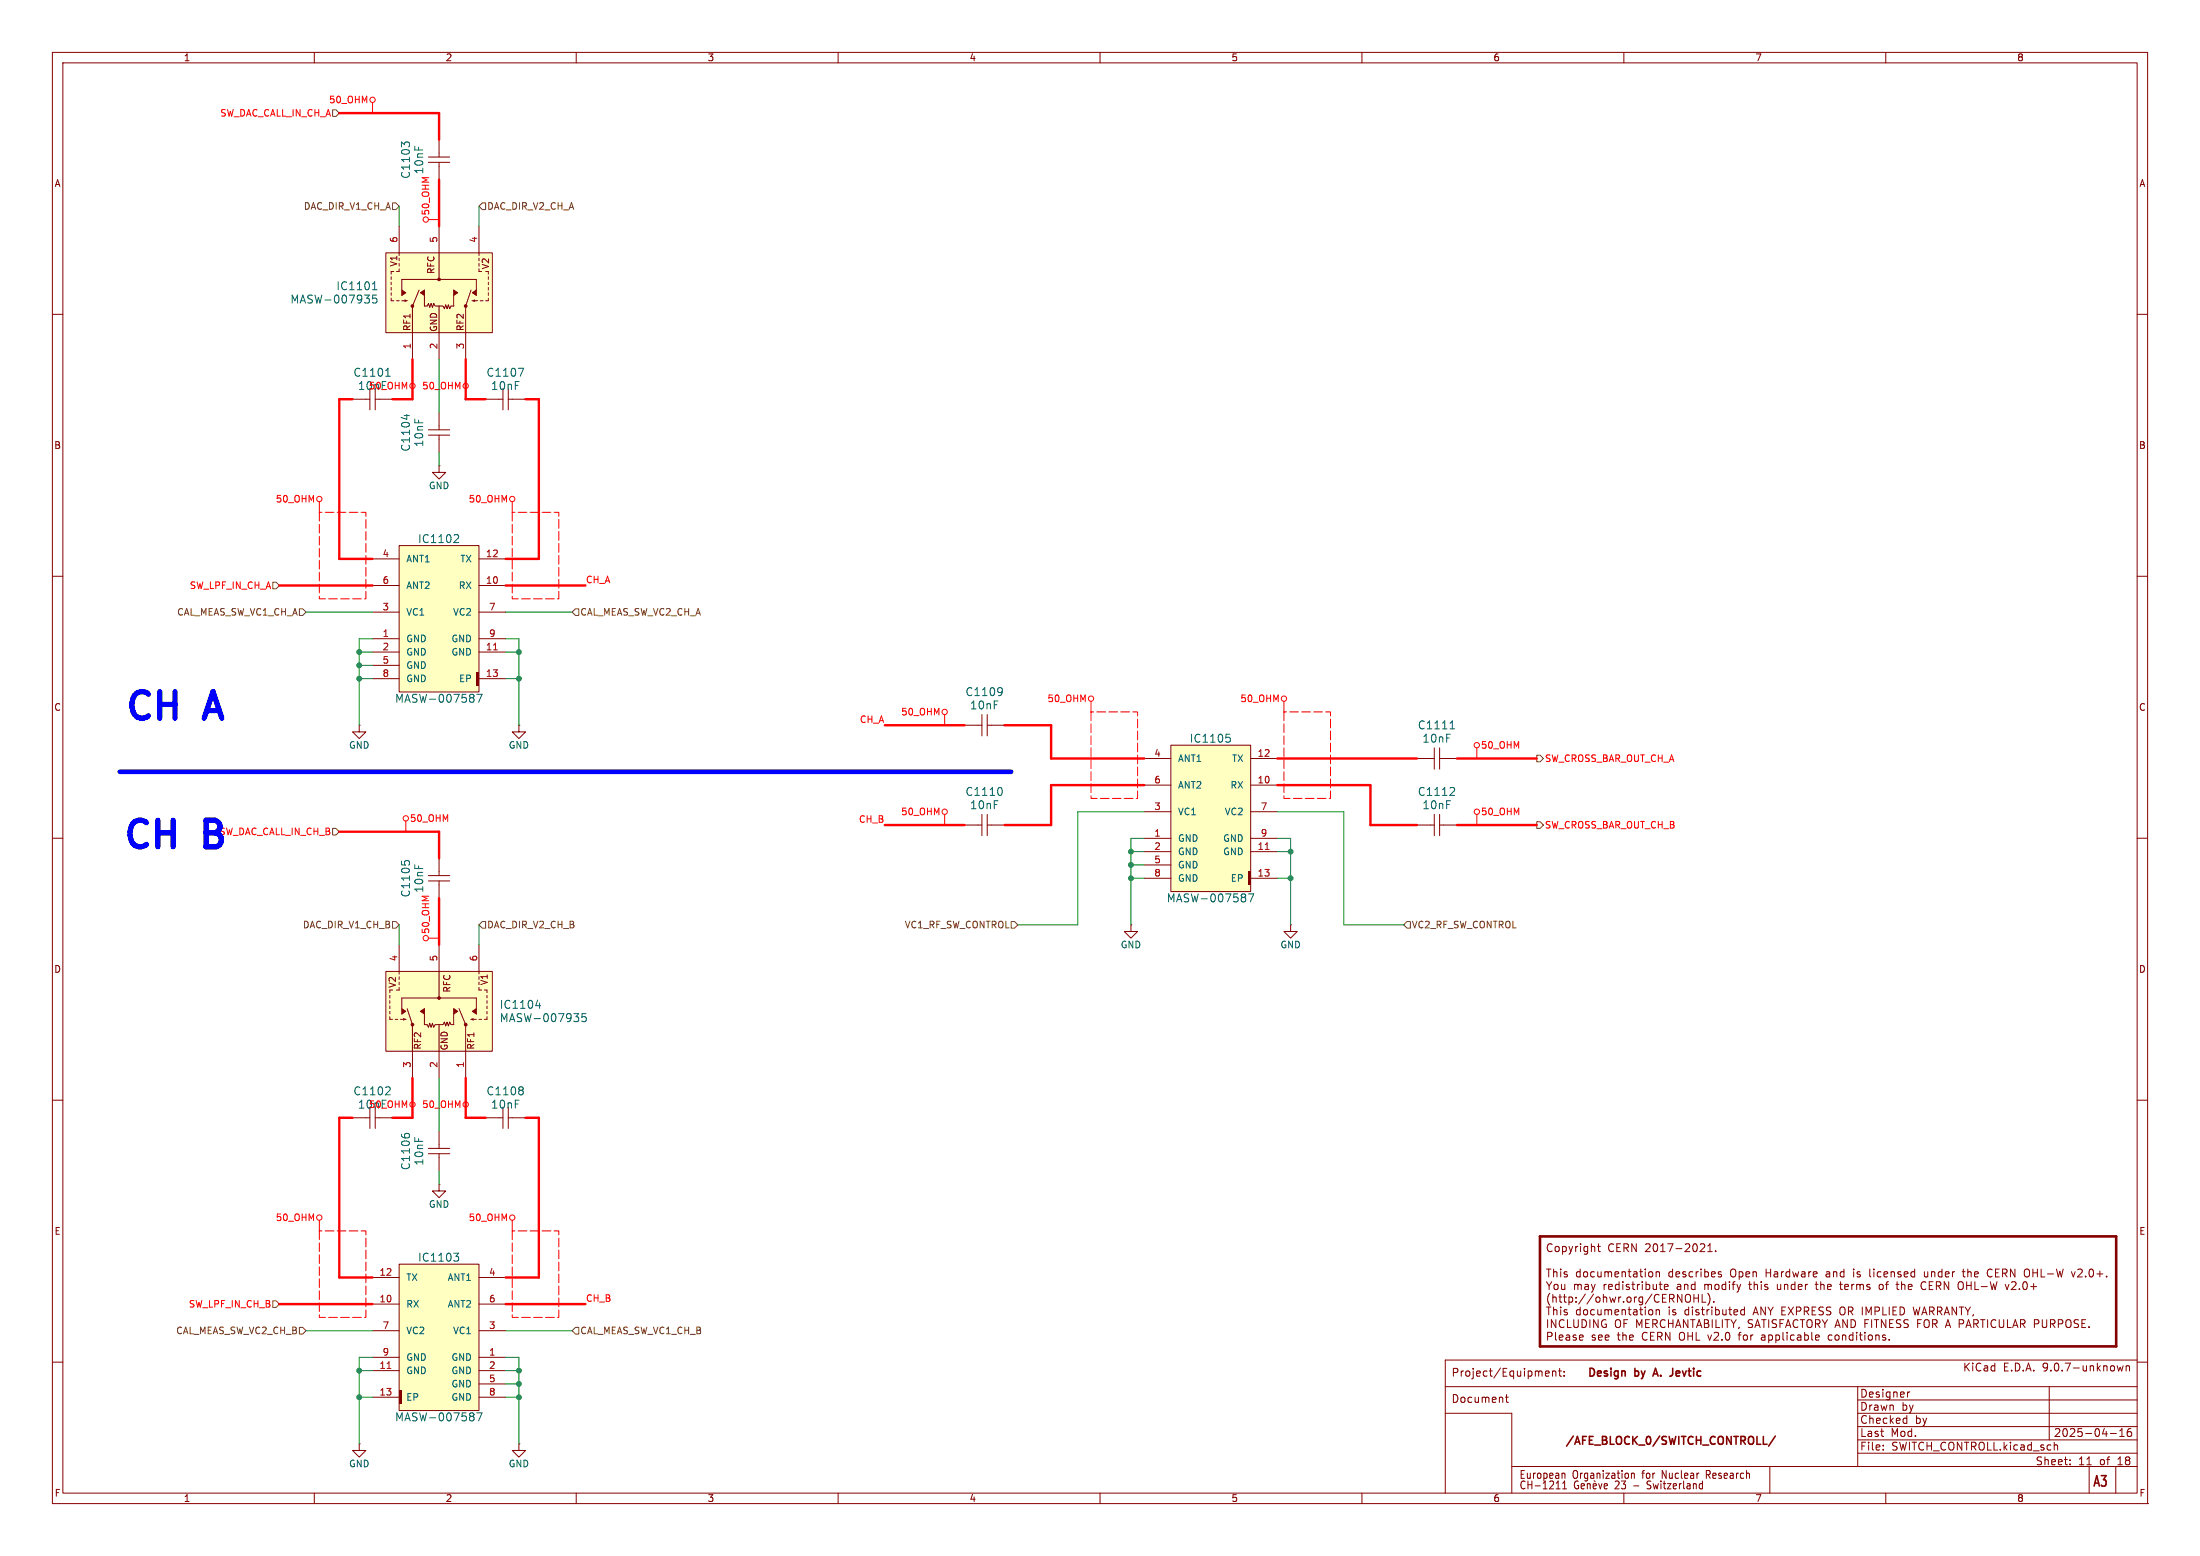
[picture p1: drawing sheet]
<svg xmlns="http://www.w3.org/2000/svg" width="420mm" height="297mm" viewBox="0 0 420 297" stroke-linecap="round" stroke-linejoin="round" font-family="sans-serif">
<g fill="none" stroke="#840000" stroke-width=".19">
<path d="M10 10h400v277h-400zM12 12h396v273h-396zM60 10v2M110 10v2M160 10v2M210 10v2M260 10v2M310 10v2M360 10v2M10 60h2M408 60h2M10 110h2"/>
<path d="M408 110h2M68.6 138.4v1.3h-1.3l1.3 1.3 1.2-1.3h-1.2M68.6 138.4h.1M10 160h2M408 160h2M10 210h2M67.3 213.4h3.3M70.6 211.3v4.1M71.6 213.4h3.3M71.6 211.3v4.1M81.8 219.2h4.1M83.8 215.9v3.3"/>
<path d="M408 210h2M81.8 220.2h4.1M83.8 226.1v1.2h-1.3l1.3 1.3 1.3-1.3h-1.3M83.8 226.1h.1M83.8 220.2v3.3M296.3 237.5a.6 .6 0 0 0-.7 0 .6 .6 0 0 0-.2 .8 .56 .56 0 0 0 .3 .5 .56 .56 0 0 0 .6 0M296.9 238l.3-.1 .4 .1 .1 .6-.2 .2-.3 .1-.3-.1zM298.3 238l.4-.1 .3 .3-.1 .6h-.6M298.3 237.9v1.5M299.5 237.9l.4 1M299.9 238.9l-.4 .5M300.2 237.9l-.3 1"/>
<path d="M300.8 237.9v1M301.2 237.9l-.3 .1-.1 .2M301.7 237.4v.1M301.7 237.9v1M303.1 238l-.4-.1-.3 .3 .1 .6h.6M303.1 237.9v1.2l-.3 .3-.4-.1M303.8 238l.2-.1 .4 .1v.9M303.8 237.4v1.5M304.9 237.9h.6M305.2 237.4v1.3l.3 .2M308 237.5a.6 .6 0 0 0-.7 0 .6 .6 0 0 0-.2 .8 .56 .56 0 0 0 .3 .5 .56 .56 0 0 0 .6 0M308.7 238.1h.5"/>
<path d="M309.4 237.4h-.7v1.5h.7M310 238.2l.7-.1 .2-.2-.1-.4-.2-.1h-.6v1.5M310.4 238.2l.5 .7M312.4 237.4v1.5l-.9-1.5v1.5M314.2 237.5l.5-.1 .2 .1 .1 .3-.9 1.1h.9M315.7 237.5l.2-.1a.8 .8 0 0 1 .6 .8 .8 .8 0 0 1-.6 .7l-.2-.1-.1-.5zM317 238.9h.9M317 237.8l.4-.4v1.5M318.4 237.4h1l-.7 1.5M319.9 238.3h1.2M321.7 237.5l.6-.1 .2 .1 .1 .3-.9 1.1h.9M323.3 237.5l.2-.1a.8 .8 0 0 1 .5 .8 .8 .8 0 0 1-.5 .7l-.2-.1-.1-.5z"/>
<path d="M324.6 237.5l.6-.1 .2 .1v.3l-.9 1.1h.9M326 238.9h.9M326 237.8l.4-.4v1.5M327.5 238.8v.1M295.2 242.2h.9M295.2 244.7l.5 .7M295.2 249.5h.9M295.4 251.9v1.5M295.7 242.2v1.5M295.7 249.5v1.5M295.7 245.4v.8M295.9 246.9a1.72 1.72 0 0 0 0 2.2"/>
<path d="M296.2 244.7l-.5 .7M296.4 247.1v1.5M296.4 247.7l.3-.1h.3l.1 1M296.6 242.2v1.5M296.6 249.5v1.5M296.6 242.9l.2-.2 .4 .1v.9M296.6 250.1l.2-.1 .4 .1v.9M296.7 245.3l.2-.1 .5 .1v.6l-.1 .2-.4 .1-.2-.2zM297 251.9v1.5l-.8-1.5v1.5M297.6 247.6h.6M297.8 247.1v1.3l.4 .2M297.9 242.2v.2"/>
<path d="M297.9 242.7v1M297.9 249.5v.1M297.9 250v1M298.1 245.2l.1 .9 .3 .1 .2-.2M298.4 247.6h.6M298.6 252a.6 .6 0 0 0-.8 0 .6 .6 0 0 0-.1 .8 .56 .56 0 0 0 .3 .5 .56 .56 0 0 0 .6 0M298.7 247.1v1.3l.3 .2M298.7 245.2v1M299.2 242.8l-.4-.1-.2 .3 .1 .2 .5 .1v.4h-.6M299.2 250.1l-.4-.1-.2 .2 .1 .2 .5 .2v.3h-.6M299.2 251.9v1.5h.7M299.5 247.6h.4l.3 .3-.1 .6h-.6"/>
<path d="M299.5 247.6v1.5M300.4 251.9v1.2l.3 .3 .5-.1 .1-.2v-1.2M300.6 245.3l.4-.1 .2 .2M300.6 245.2v1M300.9 248.4v.2M300.9 247.6v.2M301.2 245.4l.2-.2h.4l.1 1M301.2 245.4v.8M301.7 242.8l-.5-.1-.3 .3 .2 .7h.6M301.7 242.2v1.5M301.7 249.5v1.5M301.7 250.1l-.5-.1-.3 .3 .2 .6h.6"/>
<path d="M302 251.9a.76 .76 0 0 1 .9 .7 .76 .76 0 0 1-.9 .8zM302.4 242.9l.2-.2 .4 .2 .1 .6-.2 .2h-.3l-.2-.1zM302.4 250.1l.2-.1 .4 .1 .1 .6-.2 .2-.3 .1-.2-.2zM302.6 245.2h.6v1M302.7 247l-1.3 1.9M303.2 245.5l-.5 .1a.29 .29 0 0 0-.2 .3 .29 .29 0 0 0 .2 .3l.5-.1M303.5 251.9v1.5M303.8 245.2l.4 1M304.2 246.2l-.4 .5M304.2 247l-1.3 1.9M304.4 242.8l-.5-.1-.2 .3 .1 .7h.6M304.4 250.1l-.5-.1-.2 .3 .1 .6h.6"/>
<path d="M304.5 245.2l-.3 1M304.7 247.7l.2-.1 .5 .1v.6l-.1 .2-.4 .1-.2-.2zM305 242.7l.1 1h.3l.3-.1M305 250l.1 .9 .3 .1 .3-.2M305.1 251.9v1.5l-.9-1.5v1.5M305.2 255.3l.7-.1-.1-.3-.4-.1-.2 .2v.7h.6M305.7 242.7v1M305.7 250v1M306.1 247.7l.2-.1h.4v1M306.1 247.1v1.5M306.2 245.2v1M306.4 242.9l.4-.2 .2 .3"/>
<path d="M306.4 250.1l.4-.1 .2 .2M306.4 242.7v1M306.4 250v1M306.4 255.3l.8-.1-.1-.3-.4-.1-.3 .2 .1 .7h.6M306.6 252a.7 .7 0 0 0-.9 .6 .7 .7 0 0 0 .9 .7l.1-.5h-.3M306.7 245.2h-.3l-.2 .2M307 243l.2-.3 .4 .1 .1 .9M307 243v.7M307 250.2v.8M307 250.2l.2-.2 .4 .1 .1 .9M307.1 245.7l.7-.2-.1-.3h-.4l-.2 .2 .1 .7h.5M307.3 247.6l.3 1 .3-.7 .3 .7 .2-1"/>
<path d="M308.3 243.2l.7-.1-.1-.3-.4-.1-.2 .3 .1 .7h.5M308.3 250.5l.7-.2-.1-.2-.4-.1-.2 .2 .1 .7h.5M308.4 252.1a.5 .5 0 0 1 .6-.2 .5 .5 0 0 1 .4 .5v.5a.5 .5 0 0 1-.5 .5 .5 .5 0 0 1-.5-.5zM308.7 254.8h.6M308.9 254.3v1.3l.4 .2M309 247.6v1M309.1 245.2h-.4l-.3 .2 .1 .7h.6M309.1 244.7v1.5M309.4 247.6h-.2l-.2 .3M309.7 242.9l.2-.2 .3 .1 .1 .9M309.7 242.7v1M309.7 250v1"/>
<path d="M309.7 250.1l.2-.1 .3 .1 .1 .9M309.8 244.7v.1M309.8 245.2v1M309.8 254.3v1.5M309.8 255l.2-.2 .4 .1v.9M309.9 248.4v.2M310 252.6h.5M310.7 247.7l.2-.1 .4 .1 .1 .6-.2 .2-.3 .1-.2-.2zM310.7 251.9h-.7v1.5M310.8 242.7h.6M310.8 250h.6M311 242.2v1.3l.4 .2"/>
<path d="M311 249.5v1.3l.4 .2M311 245.2h-.3l-.3 .2 .1 .2 .5 .1v.4h-.6M311.1 255.3l.7-.1-.1-.3-.4-.1-.2 .2 .1 .7h.5M311.5 245.2h.6M311.7 244.7v1.2l.4 .3M311.9 242.8h.5l.1 .9M311.9 250.1h.5l.1 .9M312 247.6v1M312.4 247.6h-.2l-.2 .3M312.4 253.4v-1.5l.5 1.1 .5-1.1v1.5M312.5 243.1l-.5 .1a.29 .29 0 0 0-.2 .3 .29 .29 0 0 0 .2 .2h.5M312.5 250.3l-.5 .1a.29 .29 0 0 0-.2 .3 .29 .29 0 0 0 .2 .3l.5-.1"/>
<path d="M312.6 245.2v1M313 242.7h.6M313 250h.6M313 245.2h-.3l-.1 .2M313.2 249.5v1.3l.4 .2M313.2 242.2v1.3l.4 .2M313.5 244.7v.1M313.5 245.2v1M313.6 247.6h-.4l-.3 .3 .1 .6h.6M313.6 247.6v1.2l-.3 .3-.4-.1M314.1 242.2v.2M314.1 242.7v1"/>
<path d="M314.1 249.5v.1M314.1 250v1M314.2 252.6h.5M314.2 245.2h.5l.2 .2-.1 .7h-.6M314.2 244.7v1.5M314.4 254.5a.6 .6 0 0 0-.7-.1 .6 .6 0 0 0-.2 .8 .56 .56 0 0 0 .3 .5 .56 .56 0 0 0 .6 0M314.8 242.9l.2-.2 .4 .2 .1 .6-.1 .2h-.4l-.2-.1zM314.8 250.1l.2-.1 .4 .1 .1 .6-.1 .2-.4 .1-.2-.2zM314.9 251.9h-.7v1.5h.7M315.1 255h.5M315.4 247l-1.3 1.9M315.5 252.7l.7-.1 .2-.2-.1-.4-.2-.1h-.6v1.5"/>
<path d="M315.6 245.2l.1 .9 .3 .1 .2-.2M315.8 254.3h-.7v1.5h.7M315.9 252.7l.5 .7M316.2 250.1l.2-.1 .3 .1 .1 .9M316.2 242.9l.2-.2 .3 .1 .1 .9M316.2 242.7v1M316.2 250v1M316.2 245.2v1M316.4 255.1l.8-.1 .1-.2-.1-.3-.2-.2h-.6v1.5M316.7 247.2a.6 .6 0 0 0-.7 0 .6 .6 0 0 0-.2 .7 .56 .56 0 0 0 .3 .6 .56 .56 0 0 0 .6-.1M316.7 245.2h.6M316.8 255.1l.5 .7"/>
<path d="M316.9 244.7v1.2l.4 .3M317.4 247.8h.5M317.7 245.7l.7-.2v-.3h-.5l-.2 .2 .1 .7h.6M317.9 252a.6 .6 0 0 0-.8 0 .6 .6 0 0 0-.2 .8 .56 .56 0 0 0 .3 .5 .56 .56 0 0 0 .7 0M318.1 247.1h-.7v1.5h.7M318.5 252.6h.9M318.5 251.9v1.5M318.7 249.5v.1M318.7 250v1M318.7 247.9l.7-.1 .2-.2-.1-.4-.2-.1h-.6v1.5M318.8 254.3v1.5l-.9-1.5v1.5M319.1 247.9l.5 .7"/>
<path d="M319.3 242.8l-.4-.1-.3 .3 .1 .7h.6M319.3 242.2v1.5M319.4 251.9v1.5M319.9 250.1l-.4-.1-.2 .2 .1 .2 .5 .2v.3h-.6M319.9 253.4l.5-1.5 .5 1.5M319.9 243.2l.8-.1-.1-.3-.4-.1-.3 .3 .1 .7h.6M320 253h.7M320.2 245.2h.6l.1 1M320.8 254.4a.5 .5 0 0 1 .5 0 .5 .5 0 0 1 .3 .4v.5a.5 .5 0 0 1-.5 .5 .5 .5 0 0 1-.5-.5v-.5zM320.9 245.5l-.5 .1a.29 .29 0 0 0-.2 .3 .29 .29 0 0 0 .2 .3l.5-.1M321.1 247.1v1.5l-.9-1.5v1.5M321.6 245.3l.2-.1h.4v1"/>
<path d="M321.6 245.2v1M321.8 242.8l-.4-.1-.2 .3 .1 .2 .5 .1v.4h-.6M321.9 247.1a.5 .5 0 0 1 .6 0 .5 .5 0 0 1 .2 .5v.5a.5 .5 0 0 1-.5 .5 .5 .5 0 0 1-.5-.5v-.5zM322.2 251.9v1.5l-.8-1.5v1.5M322.2 254.3v1.5M322.2 255h.9M322.4 250.1l-.5-.1-.2 .3 .1 .6h.6M322.4 249.5v1.5M322.7 251.9h.9M323.1 249.5v.1M323.1 250v1M323.1 254.3v1.5"/>
<path d="M323.2 242.8l-.5-.1-.3 .3 .2 .7h.6M323.2 251.9v1.5M323.4 247.8h.8M323.4 247.1v1.5M323.6 245.2h-.4l-.3 .2 .1 .7h.6M323.6 244.7v1.5M323.8 242.7v1M323.8 254.3v1.5h.7M323.9 253.4l.5-1.5 .5 1.5M324 253h.7M324.2 247.1v1.5M324.2 242.7l-.3 .1-.1 .2"/>
<path d="M324.3 250.1l-.4-.1-.2 .2 .1 .2 .5 .2v.3h-.6M324.7 242.2v.2M324.7 242.7v1M324.8 250h.6M324.9 247.1v1.5h.8M325 249.5v1.3l.4 .2M325.4 251.9h.5l.2 .1 .1 .3-.3 .3a.4 .4 0 0 1 .3 .4 .4 .4 0 0 1-.3 .4h-.5zM325.4 252.6h.5M325.4 242.8l.5-.1 .3 .3-.2 .7h-.6M325.4 242.2v1.5M325.4 245.2v1M325.4 245.3l.5-.1 .2 .2"/>
<path d="M325.9 250v1M326 246.9a1.72 1.72 0 0 1 0 2.2M326 254.8l.4 1 .3-1M326.1 245.4l.2-.2h.4v1M326.1 245.4v.8M326.3 250l-.3 .1-.1 .2M326.7 243.2l.7-.1v-.3l-.5-.1-.2 .3 .1 .7h.6M326.8 249.5v.1M326.8 250v1M326.9 251.9v1.5M327.2 248.4v.2M327.2 254.5l.6-.2 .2 .2 .1 .2-.9 1.1h.9"/>
<path d="M327.4 245.3l.3-.1 .4 .1 .1 .6-.2 .2-.3 .1-.3-.2zM327.5 249.5v1.5M327.5 250.1l.4-.1 .3 .3-.1 .6h-.6M327.6 251.9v1.5h.7M328.6 242.8l-.4-.1-.2 .3 .1 .2 .5 .1v.4h-.6M328.7 255.7v.1M328.8 251.9v1.5M328.9 250v.9l.4 .1 .2-.2M329.3 251.9h.9M329.4 245.2h-.4l-.3 .2 .2 .7h.5M329.4 244.7v1.5M329.5 250v1"/>
<path d="M329.5 254.5l.2-.2a.8 .8 0 0 1 .6 .8 .8 .8 0 0 1-.6 .7l-.2-.1-.1-.5zM329.7 251.9v1.5M330 250h.6M330.2 244.7v.1M330.2 245.2v1M330.2 249.5v1.3l.4 .2M330.4 251.9l.5 .8M330.6 242.3a.5 .5 0 0 1 .5 0 .5 .5 0 0 1 .3 .4v.5a.5 .5 0 0 1-.5 .6 .5 .5 0 0 1-.5-.6v-.5zM330.7 245.2h.5M330.9 252.7v.7M331 250.5l.7-.2v-.2l-.5-.1-.2 .2 .1 .7h.6M331.2 244.7l-.3 .2v1.3"/>
<path d="M331.4 251.9l-.5 .8M331.6 245.2l.3 1M331.8 254.8h.6M331.9 246.2l-.3 .5M332 242.8l.4-.1 .3 .3-.1 .7h-.6M332 242.7v1.5M332 253.3l-.1 .3M332.3 245.2l-.4 1M332.4 254.3l-.4 .2v1.3M332.9 255l.2-.2 .4 .2 .1 .5-.2 .2-.3 .1-.2-.1zM333 250.1l-.4-.1-.3 .3 .1 .6h.6M333 249.5v1.5"/>
<path d="M333.3 243.2l.7-.1-.1-.3-.4-.1-.2 .3 .1 .7h.5M333.8 245.2h.6M334 244.7v1.2l.4 .3M334.2 254.8v1M334.6 252l-.6-.1-.2 .1v.5l.6 .3 .2 .3-.3 .3-.6-.1M334.7 242.9l.2-.2 .3 .1 .1 .9M334.7 242.7v1M334.7 251l.5-1.5 .5 1.5M334.7 254.8l-.3 .1-.2 .2M334.8 250.6h.7M334.9 245.3l.2-.1h.3l.1 1M334.9 244.7v1.5"/>
<path d="M335 253.4l.5-1.5 .5 1.5M335.2 253h.7M336.2 244.7v.1M336.2 245.2v1M336.3 251.9h.9M336.7 251.9v1.5M337 249.5v1.5l-.8-1.5v1.5M337.2 242.2v1.5M337.2 243h.8M337.4 245.2h-.3l-.2 .2v.2l.5 .1v.4h-.5M337.5 249.5l.5 .8M337.7 251.9v1.5"/>
<path d="M338 242.2v1.5M338 250.3v.7M338.5 249.5l-.5 .8M338.7 242.8h.6l.1 .9M339.2 252l-.6-.1-.2 .1v.5l.6 .3 .2 .3-.3 .3-.6-.1M339.3 245.2l.1 .9 .3 .1 .2-.2M339.4 243.1l-.5 .1a.29 .29 0 0 0-.2 .3 .29 .29 0 0 0 .2 .2h.5M339.8 252.6h.5M339.9 245.2v1M340.1 242.7v1M340.2 250.2h.5M340.5 242.7l-.3 .1-.1 .2"/>
<path d="M340.5 251.9h-.7v1.5M340.7 245.3l.2-.1h.3l.1 1M340.7 245.2v1M340.9 249.5h-.7v1.5h.7M340.9 253.4l.5-1.5 .5 1.5M341 253h.7M341.4 249.5l1 1.5M341.7 242.8l-.5-.1-.3 .3 .2 .7h.6M341.7 242.2v1.5M342.2 242.7l.3 1 .3-.7 .3 .7 .3-1M342.4 249.5l-1 1.5M342.7 245.2h-.5l-.3 .2 .2 .7h.6"/>
<path d="M342.7 244.7v1.5M342.9 250.3l.8-.1 .1-.2-.1-.4-.2-.1h-.6v1.5M343.2 252a.6 .6 0 0 0-.7 0 .6 .6 0 0 0-.2 .8 .56 .56 0 0 0 .3 .5 .56 .56 0 0 0 .6 0M343.3 245.7l.7-.2-.1-.3h-.4l-.2 .2 .1 .7h.5M343.7 251.9h.8M343.9 242.8h.6l.1 .9M344.1 251.9v1.5M344.4 250.3l.8-.1 .1-.2-.1-.4-.2-.1h-.6v1.5M344.6 243.1l-.5 .1a.29 .29 0 0 0-.2 .3 .29 .29 0 0 0 .2 .2h.5M344.7 245.2v1M344.8 250.3l.5 .7M345 252.1a.5 .5 0 0 1 .6-.2 .5 .5 0 0 1 .3 .5v.5a.5 .5 0 0 1-.5 .5 .5 .5 0 0 1-.5-.5z"/>
<path d="M345.1 245.2h-.3l-.1 .2M345.3 242.7v1M345.7 242.7l-.3 .1-.1 .2M345.9 250.2h.5M346.2 243.2l.7-.1-.1-.3-.4-.1-.2 .3v.7h.6M346.5 245.2h.6M346.6 252.7l.7-.1 .1-.2v-.4l-.2-.1h-.6v1.5M346.7 249.5h-.8v1.5h.8M346.7 244.7v1.2l.4 .3M346.9 252.7l.5 .7M347.6 245.3l.2-.1h.4v1M347.6 244.7v1.5"/>
<path d="M347.9 251.9l.5 .8M348.1 249.6l-.6-.1-.2 .1v.5l.6 .2 .2 .4-.3 .3-.6-.1M348.4 252.7v.7M348.7 242.8h.5l.1 .9M348.9 245.7l.7-.2-.1-.3h-.4l-.2 .2v.7h.6M348.9 251.9l-.5 .8M349.3 243.1l-.5 .1a.29 .29 0 0 0-.2 .3 .29 .29 0 0 0 .2 .2h.5M349.5 249.6l-.6-.1-.2 .1v.5l.7 .2 .1 .4-.3 .3-.5-.1M350 242.9l.2-.2 .4 .1 .1 .9M350 242.7v1M350.3 253.4l.5-1.5 .5 1.5M350.4 253h.8"/>
<path d="M350.6 254.8l.3 .1 .2 .2-.1 .6-.4 .1M351.2 245.2h.5M351.4 244.7v1.2l.3 .3M351.4 249.6a.5 .5 0 0 1 .6-.1 .5 .5 0 0 1 .2 .5v.5a.5 .5 0 0 1-.5 .5 .5 .5 0 0 1-.5-.5v-.5zM351.7 255l.2-.2 .4 .1 .1 .9M351.7 254.8v1M352 242.8l-.4-.1-.3 .3 .1 .7h.6M352 242.2v1.5M352.2 245.7l.7-.2-.1-.3h-.4l-.2 .2v.7h.6M352.7 251.9v1.5l-.9-1.5v1.5M352.9 250.3l.7-.1 .1-.2v-.4l-.3-.1h-.5v1.5M353.2 250.3l.5 .7"/>
<path d="M353.4 251.9a.76 .76 0 0 1 .8 .7 .76 .76 0 0 1-.8 .8zM353.5 245.2v1M353.6 254.8l-.4 .1-.2 .2 .1 .6 .5 .1M353.9 242.2v.2M353.9 242.7v1M353.9 245.2h-.2l-.2 .2M354.4 245.3l.5-.1 .2 .2M354.4 245.2v1M355.1 242.8l-.4-.1-.2 .3 .1 .2 .5 .1v.4h-.6M355.1 245.4l.2-.2h.4v1M355.1 245.4v.8M355.5 249.5v1.5"/>
<path d="M356 252.6h.5M356.2 251v-1.5l.5 1.1 .5-1.1v1.5M356.7 251.9h-.7v1.5M356.9 242.2v1.3l.3 .2M356.9 245.2h-.3l-.2 .2v.2l.5 .1v.4h-.5M357.3 251.9v1.5M357.7 242.2v.2M357.7 242.7v1M357.8 251.9h.9M357.9 250.3l.8-.1 .1-.2-.1-.4-.2-.1h-.6v1.5M358.2 251.9v1.5M358.8 245.3l.2-.1 .4 .1 .1 .6-.1 .2-.4 .1-.2-.2z"/>
<path d="M359.1 242.8l-.4-.1-.3 .3 .1 .7h.6M359.4 249.5v1.5h.8M359.7 243.2l.7-.1-.1-.3-.4-.1-.2 .3v.7h.6M359.9 245.2h.6M360 251.9v1.5l-.8-1.5v1.5M360.5 244.7l-.3 .2v1.3M360.7 249.5v1.5M360.7 252.6h.5M361 242.9l.2-.2 .4 .1 .1 .9M361 242.7v1M361.4 250.2h.5M361.4 251.9h-.7v1.5h.7"/>
<path d="M361.9 245.2h.6M362.1 249.5h-.7v1.5h.7M362.2 244.7v1.2l.3 .3M362.7 249.5a.76 .76 0 0 1 .9 .7 .76 .76 0 0 1-.9 .8zM362.9 242.8l-.4-.1-.2 .3 .1 .2 .5 .1v.4h-.6M362.9 252l-.6-.1-.2 .1v.5l.6 .3 .2 .3-.3 .3-.6-.1M363 245.3l.2-.1h.4l.1 1M363 244.7v1.5M363.5 243.2l.7-.1v-.3l-.5-.1-.2 .3 .1 .7h.6M364.3 245.7l.7-.2-.1-.3h-.4l-.2 .2 .1 .7h.5M364.3 252l-.6-.1-.2 .1v.5l.7 .3 .1 .3-.3 .3-.6-.1M365.2 249.5l.4 1.5 .3-1.1 .3 1.1 .3-1.5"/>
<path d="M365.5 242.8l-.4-.1-.3 .3 .1 .7h.6M365.5 242.2v1.5M366.1 252.6h.5M366.8 251.9h-.7v1.5M366.9 251l.5-1.5 .5 1.5M367 250.6h.7M367.4 242.7v1h.4l.2-.1M367.4 252.1a.5 .5 0 0 1 .5-.2 .5 .5 0 0 1 .4 .5v.5a.5 .5 0 0 1-.5 .5 .5 .5 0 0 1-.5-.5zM367.7 244.8a.6 .6 0 0 0-.8 0 .6 .6 0 0 0-.2 .7 .56 .56 0 0 0 .3 .6 .56 .56 0 0 0 .7-.1M368 242.7v1M368.3 245.4h.5M368.4 250.3l.7-.1 .1-.2v-.4l-.3-.1h-.5v1.5"/>
<path d="M368.7 242.9l.2-.2 .4 .1 .1 .9M368.7 242.7v1M368.7 250.3l.5 .7M368.9 252.7l.8-.1 .1-.2-.1-.4-.2-.1h-.6v1.5M369 244.7h-.7v1.5h.7M369.3 252.7l.5 .7M369.7 245.4h.7l.1-.2-.1-.4-.2-.1h-.5v1.5M369.9 250.3l.7-.1 .1-.2v-.4l-.3-.1h-.5v1.5M370 245.4l.5 .8M370.2 250.3l.5 .7M370.7 242.8l-.4-.1-.3 .3 .2 .7h.5M370.7 242.2v1.5"/>
<path d="M371.2 251l.5-1.5 .5 1.5M371.3 250.6h.7M371.4 243.2l.7-.1-.1-.3-.4-.1-.2 .3v.7h.6M371.4 253.4l.5-1.5 .5 1.5M371.5 253h.7M372 244.7v1.5l-.8-1.5v1.5M372.7 242.7v1M373.2 242.7l-.3 .1-.2 .2M373.5 249.5v1.5l-.8-1.5v1.5M373.9 244.9a.5 .5 0 0 1 .5-.2 .5 .5 0 0 1 .4 .5v.5a.5 .5 0 0 1-.5 .5 .5 .5 0 0 1-.5-.5zM374 249.5h.9M374 252.7l.7-.1 .2-.2-.1-.4-.2-.1h-.6v1.5"/>
<path d="M374.4 249.5v1.5M374.6 242.7h.6M374.8 242.2v1.3l.4 .2M375.2 249.5l.5 .8M375.3 253.4l.5-1.5 .5 1.5M375.4 245.4h.9M375.4 244.7v1.5M375.4 253h.8M375.7 242.9l.2-.2 .3 .1 .1 .9M375.7 242.2v1.5M375.7 250.3v.7M376.2 249.5l-.5 .8"/>
<path d="M376.3 244.7v1.5M376.7 250.9l-.1 .3M376.8 252.7l.7-.1 .2-.2-.1-.4-.2-.1h-.6v1.5M376.9 243.2l.8-.1-.1-.3-.4-.1-.3 .3 .1 .7h.6M377 244.7v1.5h.7M377.2 252.7l.5 .7M378.1 251.9h.8M378.2 245.6h1.2M378.5 251.9v1.5M379.4 251.9v1.5M379.9 244.7l.4 1.5 .3-1.1 .3 1.1 .3-1.5M380.3 242.4a.6 .6 0 0 0-.7 0 .6 .6 0 0 0-.2 .7 .56 .56 0 0 0 .3 .6 .56 .56 0 0 0 .6-.1"/>
<path d="M380.9 243h.5M381 252a.6 .6 0 0 0-.7 0 .6 .6 0 0 0-.2 .8 .56 .56 0 0 0 .3 .5 .56 .56 0 0 0 .6 0M381.7 242.2h-.8v1.5h.8M381.7 251.9v1.2l.2 .3 .5-.1 .1-.2v-1.2M382.3 243h.7l.2-.3-.1-.3-.2-.2h-.6v1.5M382.7 243l.5 .7M382.8 245.2l.4 1 .3-1M383.2 251.9v1.5h.7M384 244.8l.6-.1 .2 .1 .1 .3-1 1.1h1M384.2 253.4l.5-1.5 .5 1.5M384.4 253h.7M384.7 242.2v1.5l-.9-1.5v1.5"/>
<path d="M385.5 246v.2M385.7 252.7l.7-.1 .2-.2-.1-.4-.2-.1h-.6v1.5M386.1 252.7l.5 .7M386.3 244.8l.2-.1a.8 .8 0 0 1 .5 .7 .8 .8 0 0 1-.5 .8l-.2-.2-.1-.4zM386.5 242.5a.5 .5 0 0 1 .6-.3 .5 .5 0 0 1 .3 .5v.5a.5 .5 0 0 1-.5 .6 .5 .5 0 0 1-.5-.6zM387.7 245.6h1.1M388.1 243h.8M388.1 242.2v1.5M388.2 245v1.2M388.4 252.7l.7-.1 .1-.2v-.4l-.3-.1h-.5v1.5M388.9 242.2v1.5M389.7 242.2v1.5h.7"/>
<path d="M389.9 251.9v1.2l.3 .3 .4-.1 .1-.2v-1.2M390.9 243.2h1.1M391.4 252.7l.8-.1 .1-.2-.1-.4-.2-.1h-.6v1.5M391.8 252.7l.5 .7M392.6 242.2l.3 1.5 .3-1 .3 1 .4-1.5M392.9 252.7l.8-.1 .1-.2-.1-.4-.2-.1h-.6v1.5M394.4 252.1a.5 .5 0 0 1 .6-.2 .5 .5 0 0 1 .4 .5v.5a.5 .5 0 0 1-.5 .5 .5 .5 0 0 1-.5-.5zM395.4 242.7l.4 1 .4-1M396.7 242.4l.5-.2 .2 .2 .1 .3-.9 1h.9M396.8 252l-.6-.1-.2 .1v.5l.7 .3 .1 .3-.3 .3-.6-.1M397.4 252.6h.5M398.2 243.6v.1"/>
<path d="M398.2 251.9h-.8v1.5h.8M398.8 253.3v.1M398.9 242.4l.3-.2a.8 .8 0 0 1 .5 .8 .8 .8 0 0 1-.5 .7l-.3-.1-.1-.4zM400.3 243.2h1.1M400.9 242.6v1.1M402.2 243.6v.1M408 259.6h-132.1v25.4M10 260h2M275.9 269.8h12.7v15.2M275.9 264.7h132.1M287.4 266.7h.6M287.6 266.2v1.3l.4 .2"/>
<path d="M288.6 279.9h119.4M295.1 262.6h.6M295.1 261.8l.4-.1 .2 .3-.7 .2M296.4 261.8l.2-.1 .4 .1v.9M296.4 261.7v1M297.5 261.7h.6M297.7 261.2v1.3l.4 .2M298.6 262.5v.2M298.6 261.8v.1M337.9 279.9v5.1M354.6 264.7v15.2M354.6 267.2h53.4"/>
<path d="M354.6 269.8h53.4M354.6 272.3h53.4M354.6 274.8h53.4M354.6 277.4h53.4M359.5 276.6v.2M359.5 275.9v.1M363.6 270.7l.4 .1M364 270.2v1.5M364 271.6l-.4 .1M364.2 265.7v1M364.6 265.7l-.3 .1-.1 .2M391.2 264.7v10.1"/>
<path d="M392.2 275.9h.5l.1 .9M395.2 279.4v.2M395.2 278.7v.1M398.8 279.9v5.1M402.9 273.6h1.1M403.9 279.9v5.1M404.2 260.7l.3 1 .2-.7 .3 .7 .3-1M404.7 274.2h.8M404.7 273.1l.4-.4v1.5M405.9 260.7v1M405.9 260.8l.2-.1 .4 .1v.9M406.8 272.7a.59 .59 0 0 0-.7 .6v.6l.1 .2 .5 .1 .2-.2v-.5l-.1-.2h-.4l-.3 .2"/>
<path d="M408 260h2M60 285v2M110 285v2M160 285v2M210 285v2M260 285v2M297.1 284.2h.7M298.3 284.2h.8M298.4 281.2l.4 .2v.8M298.4 283l.3-.3v1.5M300.6 283.5l.1 .5 .3 .2 .4-.2v-.5M301.9 283.4v.7h.5"/>
<path d="M302.5 283.5l-.6 .2M303 283.2v1M303.6 283.4v.8M304.1 283.4l.1 .7h.5M304.8 283.5l-.7 .2M305.2 283.2l.3 1 .3-1M306.2 283.4l.1 .7h.5M306.9 283.5l-.7 .2M310 285v2M311.4 281.3l.2-.1 .3 .1 .1 .9M311.4 281.2v1M311.9 283.6h1"/>
<path d="M324.6 283.2l.4 .1M325 284.1l-.4 .1M325 282.7v1.5M360 285v2M410 287h.1"/>
</g>
<path d="M294 236h110v21h-110z" fill="none" stroke="#840000" stroke-width=".5"/>
<path d="M315.7 262.2h.7M316 261.2l-.5 1.5M319.3 261.2v1l-.2 .4-.2 .1M336.6 275.7h.7M338.9 274.1l-1.3 1.9" fill="none" stroke="#840000" stroke-width=".3"/>
<path d="M74.2 207.5l.3 .2-.1 .4-.8 .9h.9M76.6 216.5v.3M77.2 216.6l.3-.3h.4l.3 .3" fill="none" stroke="#006464" stroke-width=".19"/>
<path d="M76.2 104.1h15.2v28h-15.2z" fill="#ffffc2"/>
<path d="M76.2 104.1h15.2v28h-15.2z" fill="none" stroke="#800000" stroke-width=".19"/>
<path d="M90.9 128.3h.5v2.5h-.5z" fill="#800000"/>
<g fill="none" stroke="#840000" stroke-width=".19">
<path d="M71.1 106.7h5.1M71.1 111.8h5.1M71.1 116.8h5.1M91.4 106.7h5.1M91.4 111.8h5.1M91.4 116.8h5.1M71.1 121.9h5.1M71.1 124.5h5.1M71.1 127h5.1M71.1 129.5h5.1M91.4 121.9h5.1M91.4 124.5h5.1"/>
<path d="M91.4 129.5h5.1M215.9 176.5v1.3h-1.3l1.3 1.3 1.3-1.3h-1.3M215.9 176.5h.1M246.4 176.5v1.3h-1.3l1.3 1.3 1.2-1.3h-1.2M246.4 176.5h.1"/>
</g>
<path d="M94.2 124h.7" fill="none" stroke="#a90000" stroke-width=".19"/>
<path d="M86.9 102l.5 .1 .2 .4-1 1.1h1M90.4 132.6l.1 .2-.1 .3M90.4 133.2l.1 .3-.1 .5M91 132.5h1l-.6 1.5" fill="none" stroke="#006464" stroke-width=".19"/>
<path d="M223.5 142.2h15.3v28h-15.3z" fill="#ffffc2"/>
<path d="M223.5 142.2h15.3v28h-15.3z" fill="none" stroke="#800000" stroke-width=".19"/>
<path d="M238.3 166.4h.5v2.5h-.5z" fill="#800000"/>
<g fill="none" stroke="#840000" stroke-width=".19">
<path d="M99.1 138.4v1.3h-1.3l1.3 1.3 1.2-1.3h-1.2M99.1 138.4h.1M218.4 144.8h5.1M218.4 149.9h5.1M218.4 154.9h5.1M238.8 144.8h5M238.8 149.9h5M238.8 154.9h5M218.4 160h5.1M218.4 162.6h5.1M218.4 165.1h5.1M218.4 167.6h5.1"/>
<path d="M238.8 160h5M238.8 162.6h5M238.8 167.6h5"/>
</g>
<path d="M241.5 162.1h.8" fill="none" stroke="#a90000" stroke-width=".19"/>
<path d="M234.1 140.1h.7M234.2 140.7h.4l.3 .3-.2 .6-.5 .1M237.7 170.7l.1 .2-.1 .3M237.7 171.3l.1 .3-.1 .5M238.3 170.6h1l-.6 1.5" fill="none" stroke="#006464" stroke-width=".19"/>
<path d="M73.7 48.3h20.3v15.2h-20.3z" fill="#ffffc2"/>
<g fill="none" stroke="#840000" stroke-width=".19">
<path d="M74.7 52.8v.5M74.7 53.8v.6M74.7 54.9v.5M75.2 51.8h-.5v.5M76.2 48.3v.5M76.2 51.3v.5h-.5M76.7 56.4v-3.1h14.2v3.1M81 55.4l-.7 .5 .7 .5M83.8 48.3v5M86.6 55.4l.8 .5-.8 .5M91.4 48.3v.5M91.4 49.3v.5"/>
<path d="M91.4 50.3v.5M91.4 51.3v.5h.5M93.2 51.8v.5M93.2 52.8v.5M93.2 53.8v.6"/>
</g>
<circle cx="83.8" cy="53.3" r=".25" fill="#840000" stroke="#840000" stroke-width=".19"/>
<path d="M86.6 55.4l.8 .5-.8 .5z" fill="#840000"/>
<path d="M74.7 55.9v.5M76.7 55.4l.8 .5-.8 .5M93.2 54.9v.5" fill="none" stroke="#840000" stroke-width=".19"/>
<g fill="#840000">
<path d="M76.7 55.4l.8 .5-.8 .5z"/>
<path d="M80.3 55.9l.7-.5v1z"/>
</g>
<path d="M90.9 55.4l-.7 .5 .7 .5" fill="none" stroke="#840000" stroke-width=".19"/>
<path d="M90.2 55.9l.7-.5v1z" fill="#840000"/>
<path d="M93.2 55.9v.5" fill="none" stroke="#840000" stroke-width=".19"/>
<g fill="#840000">
<path d="M77.2 57.2l.8 .2-.8 .3z"/>
<path d="M89.9 57.4l.8-.2v.5z"/>
</g>
<g fill="none" stroke="#840000" stroke-width=".19">
<path d="M74.7 56.9v.5h.5M75.7 57.4h.5M76.2 43.2v5.1M76.7 57.4h.5M80 55.4l-1.3 3v10.2M81 55.4v3h.5l.3-.5 .2 .8 .3-.8 .2 .8 .3-.8 .3 .5h.7M83.8 43.2v5.1M83.8 58.4v10.2M86.6 55.4v3h-.5l-.2 .5-.3-.7-.3 .7-.2-.7-.3 .7-.2-.5h-.8M89.9 55.4l-1 3v10.2M90.7 57.4h.5M91.4 43.2v5.1"/>
<path d="M91.7 57.4h.5M93.2 56.9v.5h-.5M184.1 138.4h3.4M187.5 136.4v4.1M188.5 138.4h3.3M188.5 136.4v4.1M184.1 157.5h3.4M187.5 155.4v4.1M188.5 155.4v4.1M188.5 157.5h3.3M270.5 157.5h3.3M270.5 144.8h3.3"/>
<path d="M273.8 142.7v4.1M273.8 155.4v4.1M274.8 157.5h3.3M274.8 142.7v4.1M274.8 155.4v4.1M274.8 144.8h3.3M81.8 167.1h4.1M81.8 168.1h4.1M83.8 163.8v3.3M83.8 168.1v3.4"/>
</g>
<g fill="#840000" stroke="#840000" stroke-width=".19">
<circle cx="78.7" cy="58.4" r=".25"/>
<circle cx="88.9" cy="58.4" r=".25"/>
</g>
<path d="M73.7 48.3h20.3v15.2h-20.3z" fill="none" stroke="#800000" stroke-width=".19"/>
<g fill="none" stroke="#006464" stroke-width=".19">
<path d="M70.4 57l.1 .2-.1 .6M70.5 56.3l-.5 .6M71.1 55.3h.9M71.2 54.1l.3-.3v1.5M71.9 56.3h-.7l-.1 .7 .2-.1 .5 .1 .2 .2-.1 .5-.2 .1-.6-.1M191 131.3l.3 .1a1.28 1.28 0 0 1-.2 1.2M191.3 131.9l-.3 .3M276.8 139.1h.9M277.1 137.8l.2-.2v1.5M191.1 150.4l.2 .5-.2 .9M277.4 150.3l.3 .3-.1 .4-.8 .8h.9M76.6 164.3v.8"/>
<path d="M77.2 164.6l.3-.3h.4l.3 .3"/>
</g>
<path d="M73.7 185.4h20.3v15.3h-20.3z" fill="#ffffc2"/>
<g fill="none" stroke="#840000" stroke-width=".19">
<path d="M74.4 189v.5M74.4 190v.5M74.4 191v.5M76.2 185.4v.5M76.7 193.5v-3h14.2v3M81 192.5l-.7 .5 .7 .5M83.8 185.4v5.1M86.6 192.5l.8 .5-.8 .5M91.4 185.4v.5M91.4 186.4v.5M91.4 187.5v.5M91.4 188.5v.5h.5"/>
<path d="M92.5 189h.5v.5M93 190v.5M93 191v.5M93 192v.5"/>
</g>
<circle cx="83.8" cy="190.5" r=".25" fill="#840000" stroke="#840000" stroke-width=".19"/>
<path d="M80.3 193l.7-.5v1z" fill="#840000"/>
<path d="M74.4 192v.5M90.9 192.5l-.7 .5 .7 .5M93 193v.5" fill="none" stroke="#840000" stroke-width=".19"/>
<g fill="#840000">
<path d="M90.2 193l.7-.5v1z"/>
<path d="M86.6 192.5l.8 .5-.8 .5z"/>
</g>
<path d="M76.7 192.5l.8 .5-.8 .5" fill="none" stroke="#840000" stroke-width=".19"/>
<path d="M76.7 192.5l.8 .5-.8 .5z" fill="#840000"/>
<path d="M74.4 193v.5" fill="none" stroke="#840000" stroke-width=".19"/>
<g fill="#840000">
<path d="M89.7 194.6l.7-.3v.5z"/>
<path d="M77 194.3l.7 .3-.7 .2z"/>
</g>
<g fill="none" stroke="#840000" stroke-width=".19">
<path d="M92.7 76.2h3.3M96 74.2v4M97 76.2h3.3M97 74.2v4M74.4 194.1v.5h.5M75.4 194.6h.5M76.2 180.3v5.1M76.5 194.6h.5M77.7 192.5l1 3.1v10.1M81 192.5v3.1h.5l.3 .5 .2-.8 .3 .8 .2-.8 .3 .8 .3-.5h.7M83.8 180.3v5.1M83.8 195.6v10.1"/>
<path d="M86.6 192.5v3.1h-.5l-.2-.5-.3 .7-.3-.7-.2 .7-.3-.7-.2 .5h-.8M87.6 192.5l1.3 3.1v10.1M90.4 194.6h.5M91.4 194.6h.5M91.4 180.3v5.1M93 194.1v.5h-.5M92.7 213.4h3.3M96 211.3v4.1M97 211.3v4.1M97 213.4h3.3"/>
</g>
<g fill="#840000" stroke="#840000" stroke-width=".19">
<circle cx="88.9" cy="195.6" r=".25"/>
<circle cx="78.7" cy="195.6" r=".25"/>
</g>
<path d="M73.7 185.4h20.3v15.3h-20.3z" fill="none" stroke="#800000" stroke-width=".19"/>
<path d="M99 70.3h1l-.7 1.5M102.3 192h.9M103 191.5v1M109.5 193.5h1l-.5 .6M110.3 194.1l.2 .3-.2 .5M111.9 193.5h-.8v.7l.2-.1h.5l.1 .3v.5l-.3 .1-.5-.1M99.6 207.5l.3 .2-.3 .4 .2 .2 .1 .4-.3 .3" fill="none" stroke="#006464" stroke-width=".19"/>
<path d="M76.2 241.3h15.2v27.9h-15.2z" fill="#ffffc2"/>
<path d="M76.2 241.3h15.2v27.9h-15.2z" fill="none" stroke="#800000" stroke-width=".19"/>
<path d="M76.2 265.4h.5v2.6h-.5z" fill="#800000"/>
<g fill="none" stroke="#840000" stroke-width=".19">
<path d="M81.8 30h4.1M81.8 31h4.1M83.8 26.7v3.3M83.8 31v3.3M67.3 76.2h3.3M70.6 74.2v4M71.6 76.2h3.3M71.6 74.2v4M83.8 78.7v3.3M81.8 82h4.1M81.8 83.1h4.1M83.8 88.9v1.3h-1.3l1.3 1.2 1.3-1.2h-1.3"/>
<path d="M83.8 88.9h.1M83.8 83.1v3.3M71.1 243.8h5.1M71.1 248.9h5.1M71.1 254h5.1M71.1 259.1h5.1M91.4 243.8h5.1M91.4 248.9h5.1M91.4 254h5.1M91.4 259.1h5.1M68.6 275.6v1.3h-1.3l1.3 1.2 1.2-1.2h-1.2M68.6 275.6h.1"/>
<path d="M71.1 261.6h5.1M71.1 266.7h5.1M91.4 261.6h5.1M91.4 264.2h5.1M91.4 266.7h5.1M99.1 275.6v1.3h-1.3l1.3 1.2 1.2-1.2h-1.2M99.1 275.6h.1"/>
</g>
<path d="M73.9 261.2h.7" fill="none" stroke="#a90000" stroke-width=".19"/>
<path d="M77.2 27.6l-.6-.5v.9M77.2 27.4l.3-.3h.4l.3 .3M73.6 71.8h.9M73.9 70.5l.2-.2v1.5M77.2 79.3h1M77.7 79.1v.9M86.6 239.2h1l-.6 .6 .5 .1 .1 .5-.3 .3h-.5M90.4 269.8l.1 .2-.1 .3M90.4 270.4l.1 .2-.1 .5M91 269.7h1l-.6 1.5" fill="none" stroke="#006464" stroke-width=".19"/>
<g fill="none" stroke="#f00" stroke-width=".19">
<path d="M71.1 19.6v2M81.8 41.9h2M78.7 74.2v2M88.9 74.2v2M61 95.8v2M97.8 95.8v2M180.3 136.4v2M208.3 133.9v2M245.1 133.9v2M77.5 156.7v2.1M180.3 155.4v2.1M281.9 142.7v2.1"/>
<path d="M281.9 155.4v2.1M81.8 179.1h2M78.7 211.3v2.1M88.9 211.3v2.1M61 232.9v2M97.8 232.9v2"/>
<circle cx="71.1" cy="19.1" r=".51"/>
<circle cx="81.3" cy="41.9" r=".51"/>
<circle cx="78.7" cy="73.7" r=".51"/>
<circle cx="88.9" cy="73.7" r=".51"/>
<circle cx="61" cy="95.3" r=".51"/>
<circle cx="97.8" cy="95.3" r=".51"/>
<circle cx="180.3" cy="135.9" r=".51"/>
<circle cx="208.3" cy="133.4" r=".51"/>
<circle cx="245.1" cy="133.4" r=".51"/>
<circle cx="77.5" cy="156.2" r=".51"/>
<circle cx="180.3" cy="154.9" r=".51"/>
<circle cx="281.9" cy="142.2" r=".51"/>
<circle cx="281.9" cy="154.9" r=".51"/>
<circle cx="81.3" cy="179.1" r=".51"/>
<circle cx="78.7" cy="210.8" r=".51"/>
<circle cx="88.9" cy="210.8" r=".51"/>
<circle cx="61" cy="232.4" r=".51"/>
<circle cx="97.8" cy="232.4" r=".51"/>
</g>
<path d="M61 97.8v16.5h8.8v-16.5h-8.8M97.8 97.8v16.5h8.9v-16.5h-8.9M208.3 135.9v16.5h8.9v-16.5h-8.9M245.1 135.9v16.5h8.9v-16.5h-8.9M61 234.9v16.6h8.8v-16.6h-8.8M97.8 234.9v16.6h8.9v-16.6h-8.9" fill="none" stroke="#f00" stroke-width=".19" stroke-dasharray="1.7 .6"/>
<g fill="none" stroke="#725600" stroke-width=".19">
<path d="M63.5 21h.6l.7 .6-.7 .6h-.6zM74.9 38.7h.7l.6 .7-.6 .6h-.7zM92.1 38.7h.6v1.3h-.6l-.7-.6zM52.1 111.1h.6l.6 .7-.6 .6h-.6zM57.1 116.2h.7l.6 .6-.6 .7h-.7zM109.9 116.2h.6v1.3h-.6l-.7-.7zM63.5 158.1h.6l.7 .7-.7 .6h-.6zM293.4 144.1h.6l.6 .7-.6 .6h-.6zM293.4 156.8h.6l.6 .7-.6 .6h-.6zM74.9 175.9h.7l.6 .6-.6 .7h-.7zM92.1 175.9h.6v1.3h-.6l-.7-.7zM193 175.9h.7l.6 .6-.6 .7h-.7z"/>
<path d="M268.6 175.9h.6v1.3h-.6l-.6-.7zM52.1 248.3h.6l.6 .6-.6 .7h-.6zM57.1 253.4h.7l.6 .6-.6 .6h-.7zM109.2 254l.7-.6h.6v1.2h-.6z"/>
</g>
<path d="M22.9 147.3h170.1" fill="none" stroke="#00f" stroke-width=".89"/>
<g fill="none" stroke="#f00" stroke-width=".46">
<path d="M64.8 21.6h19v5.1M83.8 34.3v8.9M67.3 76.2h-2.5v30.5h6.3M78.7 68.6v7.6h-3.8M88.9 68.6v7.6h3.8M100.3 76.2h2.6v30.5h-6.4M53.3 111.8h17.8M96.5 111.8h15.3M168.9 138.4h15.2M191.8 138.4h8.9v6.4h17.7M64.8 158.8h19v5M168.9 157.5h15.2"/>
<path d="M218.4 149.9h-17.7v7.6h-8.9M243.8 144.8h26.7M243.8 149.9h17.8v7.6h8.9M278.1 144.8h15.3M278.1 157.5h15.3M83.8 171.5v8.8M67.3 213.4h-2.5v30.4h6.3M78.7 205.7v7.7h-3.8M88.9 205.7v7.7h3.8M100.3 213.4h2.6v30.4h-6.4M53.3 248.9h17.8M96.5 248.9h15.3"/>
</g>
<g fill="none" stroke="#009600" stroke-width=".19">
<path d="M76.2 39.4v3.8M91.4 39.4v3.8M83.8 68.6v10.1M83.8 86.4v2.5M58.4 116.8h12.7M96.5 116.8h12.7M68.6 124.5h2.5M68.6 129.5h2.5M68.6 127h2.5M71.1 121.9h-2.5v16.5M96.5 124.5h2.6M96.5 121.9h2.6v16.5"/>
<path d="M96.5 129.5h2.6M218.4 154.9h-12.7v21.6h-11.4M243.8 154.9h12.7v21.6h11.5M76.2 176.5v3.8M91.4 176.5v3.8M215.9 162.6h2.5M215.9 167.6h2.5M215.9 165.1h2.5M218.4 160h-2.5v16.5M243.8 160h2.6v16.5M243.8 162.6h2.6M243.8 167.6h2.6"/>
<path d="M83.8 205.7v10.2M83.8 223.5v2.6M58.4 254h12.7M71.1 259.1h-2.5v16.5M96.5 259.1h2.6v16.5M96.5 254h12.7M68.6 261.6h2.5M68.6 266.7h2.5M96.5 261.6h2.6M96.5 264.2h2.6M96.5 266.7h2.6"/>
</g>
<g fill="#009600" stroke="#009600" stroke-width=".19">
<circle cx="99.1" cy="266.7" r=".46"/>
<circle cx="99.1" cy="264.2" r=".46"/>
<circle cx="68.6" cy="266.7" r=".46"/>
<circle cx="68.6" cy="261.6" r=".46"/>
<circle cx="246.4" cy="162.6" r=".46"/>
<circle cx="246.4" cy="167.6" r=".46"/>
<circle cx="215.9" cy="162.6" r=".46"/>
<circle cx="215.9" cy="167.6" r=".46"/>
<circle cx="99.1" cy="261.6" r=".46"/>
<circle cx="215.9" cy="165.1" r=".46"/>
<circle cx="99.1" cy="129.5" r=".46"/>
<circle cx="99.1" cy="124.5" r=".46"/>
<circle cx="68.6" cy="129.5" r=".46"/>
<circle cx="68.6" cy="127" r=".46"/>
<circle cx="68.6" cy="124.5" r=".46"/>
</g>
<g font-size="7.1" fill="#00f">
<text x="23.2" y="138.9">CH</text>
<text x="39.5" y="138.9">A</text>
<text x="22.8" y="163.4">CH</text>
<text x="39.1" y="163.4">B</text>
</g>
<text font-size="2.8" fill="#840000" x="399.3" y="284.2">A3</text>
<g font-size="2.1" fill="#006464">
<text x="78.5" y="34.2" transform="rotate(-90 78.5 34.2)">C1103</text>
<text x="81" y="33.4" transform="rotate(-90 81 33.4)">10nF</text>
<text x="55.3" y="58.1">MASW-007935</text>
<text x="64.1" y="55.6">IC1101</text>
<text x="67.4" y="72.1">C1101</text>
<text x="92.8" y="72.1">C1107</text>
<text x="93.6" y="74.7">10nF</text>
<text x="78.5" y="86.3" transform="rotate(-90 78.5 86.3)">C1104</text>
<text x="81" y="85.4" transform="rotate(-90 81 85.4)">10nF</text>
<text x="79.7" y="103.9">IC1102</text>
<text x="75.3" y="134.3">MASW-007587</text>
<text x="184.2" y="133.1">C1109</text>
<text x="185.1" y="135.6">10nF</text>
<text x="227" y="142">IC1105</text>
<text x="270.6" y="139.4">C1111</text>
<text x="271.4" y="142">10nF</text>
<text x="184.2" y="152.1">C1110</text>
<text x="185.1" y="154.7">10nF</text>
<text x="270.6" y="152.1">C1112</text>
<text x="271.4" y="154.7">10nF</text>
<text x="78.5" y="171.4" transform="rotate(-90 78.5 171.4)">C1105</text>
<text x="81" y="170.5" transform="rotate(-90 81 170.5)">10nF</text>
<text x="222.6" y="172.4">MASW-007587</text>
<text x="95.3" y="192.8">IC1104</text>
<text x="95.3" y="195.3">MASW-007935</text>
<text x="67.4" y="209.3">C1102</text>
<text x="92.8" y="209.3">C1108</text>
<text x="93.6" y="211.8">10nF</text>
<text x="78.5" y="223.5" transform="rotate(-90 78.5 223.5)">C1106</text>
<text x="81" y="222.6" transform="rotate(-90 81 222.6)">10nF</text>
<text x="79.7" y="241">IC1103</text>
<text x="75.3" y="271.5">MASW-007587</text>
</g>
<g font-size="2.1" fill="#f00">
<text x="68.2" y="74.7">10nF</text>
<text x="68.2" y="211.8">10nF</text>
</g>
<g font-size="2.1" fill="#840000">
<text x="295" y="256">Copyright</text>
<text x="336.4" y="256">documentation</text>
<text x="354.2" y="256">describes</text>
<text x="277" y="263">Project/Equipment:</text>
<text x="303" y="263.2">Design</text>
<text x="312.2" y="263.2">by</text>
<text x="316.4" y="263.2">A.</text>
<text x="320.1" y="263.2">Jevtic</text>
<text x="374.7" y="262">KiCad</text>
<text x="382.4" y="262">E.D.A.</text>
<text x="390" y="262">9.0.7-unknown</text>
<text x="277" y="268">Document</text>
<text x="355" y="269.5">Drawn</text>
<text x="355" y="267">Designer</text>
<text x="363" y="269.5">by</text>
<text x="355" y="272">Checked</text>
<text x="355" y="274.5">Last</text>
<text x="360.9" y="274.5">Mod.</text>
<text x="365.6" y="272">by</text>
<text x="392" y="274.5">2025-04-16</text>
<text x="298.6" y="276.2">/AFE_BLOCK_0/SWITCH_CONTROLL/</text>
<text x="355" y="277.1">File:</text>
<text x="361.1" y="277.1">SWITCH_CONTROLL.kicad_sch</text>
<text x="388.5" y="279.9">Sheet:</text>
<text x="396.8" y="279.9">11</text>
<text x="400.9" y="279.9">of</text>
<text x="404.4" y="279.9">18</text>
<text x="290" y="284.5">CH-1211</text>
<text x="290" y="282.5">European</text>
<text x="300.2" y="282.5">Organization</text>
<text x="308.4" y="284.5">23</text>
<text x="313.6" y="282.5">for</text>
<text x="314.9" y="284.5">Switzerland</text>
<text x="317.5" y="282.5">Nuclear</text>
<text x="326.1" y="282.5">Research</text>
</g>
<g font-size="1.8" fill="#840000">
<text x="35" y="11.9">1</text>
<text x="85" y="11.9">2</text>
<text x="135" y="11.9">3</text>
<text x="185" y="11.9">4</text>
<text x="235" y="11.9">5</text>
<text x="285" y="11.9">6</text>
<text x="335" y="11.9">7</text>
<text x="385" y="11.9">8</text>
<text x="10.3" y="35.9">A</text>
<text x="408.3" y="35.9">A</text>
<text x="10.3" y="85.9">B</text>
<text x="408.2" y="85.9">B</text>
<text x="10.3" y="135.9">C</text>
<text x="408.2" y="135.9">C</text>
<text x="10.3" y="185.9">D</text>
<text x="408.2" y="185.9">D</text>
<text x="10.3" y="235.9">E</text>
<text x="408.3" y="235.9">E</text>
<text x="10.3" y="285.9">F</text>
<text x="35" y="286.9">1</text>
<text x="85" y="286.9">2</text>
<text x="135" y="286.9">3</text>
<text x="185" y="286.9">4</text>
<text x="235" y="286.9">5</text>
<text x="285" y="286.9">6</text>
<text x="335" y="286.9">7</text>
<text x="385" y="286.9">8</text>
<text x="408.3" y="285.9">F</text>
</g>
<g font-size="1.8" fill="#f00">
<text x="41.9" y="22.5">SW_DAC_CALL_IN_CH_A</text>
<text x="62.7" y="19.9">50_OHM</text>
<text x="82.1" y="41.2" transform="rotate(-90 82.1 41.2)">50_OHM</text>
<text x="70.3" y="74.5">50_OHM</text>
<text x="80.5" y="74.5">50_OHM</text>
<text x="52.6" y="96.1">50_OHM</text>
<text x="89.4" y="96.1">50_OHM</text>
<text x="36.1" y="112.6">SW_LPF_IN_CH_A</text>
<text x="111.8" y="111.4">CH_A</text>
<text x="171.9" y="136.8">50_OHM</text>
<text x="199.9" y="134.2">50_OHM</text>
<text x="236.7" y="134.2">50_OHM</text>
<text x="164.1" y="138.1">CH_A</text>
<text x="282.6" y="143.1">50_OHM</text>
<text x="294.8" y="145.6">SW_CROSS_BAR_OUT_CH_A</text>
<text x="171.9" y="155.8">50_OHM</text>
<text x="282.6" y="155.8">50_OHM</text>
<text x="41.8" y="159.6">SW_DAC_CALL_IN_CH_B</text>
<text x="78.2" y="157.1">50_OHM</text>
<text x="163.9" y="157.1">CH_B</text>
<text x="294.8" y="158.3">SW_CROSS_BAR_OUT_CH_B</text>
<text x="82.1" y="178.4" transform="rotate(-90 82.1 178.4)">50_OHM</text>
<text x="70.3" y="211.7">50_OHM</text>
<text x="80.5" y="211.7">50_OHM</text>
<text x="52.6" y="233.3">50_OHM</text>
<text x="89.4" y="233.3">50_OHM</text>
<text x="36" y="249.8">SW_LPF_IN_CH_B</text>
<text x="111.8" y="248.6">CH_B</text>
</g>
<g font-size="1.8" fill="#725600">
<text x="57.9" y="40.2">DAC_DIR_V1_CH_A</text>
<text x="92.9" y="40.2">DAC_DIR_V2_CH_A</text>
<text x="33.7" y="117.7">CAL_MEAS_SW_VC1_CH_A</text>
<text x="110.7" y="117.7">CAL_MEAS_SW_VC2_CH_A</text>
<text x="57.7" y="177.4">DAC_DIR_V1_CH_B</text>
<text x="92.9" y="177.4">DAC_DIR_V2_CH_B</text>
<text x="172.6" y="177.4">VC1_RF_SW_CONTROL</text>
<text x="269.4" y="177.4">VC2_RF_SW_CONTROL</text>
<text x="33.5" y="254.9">CAL_MEAS_SW_VC2_CH_B</text>
<text x="110.7" y="254.9">CAL_MEAS_SW_VC1_CH_B</text>
</g>
<g font-size="1.8" fill="#a90000">
<text x="75.9" y="46.4" transform="rotate(-90 75.9 46.4)">6</text>
<text x="83.6" y="46.4" transform="rotate(-90 83.6 46.4)">5</text>
<text x="91.2" y="46.4" transform="rotate(-90 91.2 46.4)">4</text>
<text x="78.5" y="66.7" transform="rotate(-90 78.5 66.7)">1</text>
<text x="83.6" y="66.7" transform="rotate(-90 83.6 66.7)">2</text>
<text x="88.6" y="66.7" transform="rotate(-90 88.6 66.7)">3</text>
<text x="73" y="106.4">4</text>
<text x="92.7" y="106.4">12</text>
<text x="73" y="111.5">6</text>
<text x="92.7" y="111.5">10</text>
<text x="73" y="116.6">3</text>
<text x="93.3" y="116.6">7</text>
<text x="73" y="121.7">1</text>
<text x="73" y="124.2">2</text>
<text x="92.7" y="124.2">11</text>
<text x="93.3" y="121.7">9</text>
<text x="73" y="126.7">5</text>
<text x="73" y="129.3">8</text>
<text x="92.7" y="129.3">13</text>
<text x="220.3" y="144.5">4</text>
<text x="220.3" y="149.6">6</text>
<text x="240" y="144.5">12</text>
<text x="240" y="149.6">10</text>
<text x="220.3" y="154.7">3</text>
<text x="240.6" y="154.7">7</text>
<text x="220.3" y="159.8">1</text>
<text x="240.6" y="159.8">9</text>
<text x="220.3" y="162.3">2</text>
<text x="220.3" y="164.8">5</text>
<text x="220.3" y="167.4">8</text>
<text x="240" y="162.3">11</text>
<text x="240" y="167.4">13</text>
<text x="75.9" y="183.6" transform="rotate(-90 75.9 183.6)">4</text>
<text x="83.6" y="183.6" transform="rotate(-90 83.6 183.6)">5</text>
<text x="91.2" y="183.6" transform="rotate(-90 91.2 183.6)">6</text>
<text x="78.5" y="203.9" transform="rotate(-90 78.5 203.9)">3</text>
<text x="83.6" y="203.9" transform="rotate(-90 83.6 203.9)">2</text>
<text x="88.6" y="203.9" transform="rotate(-90 88.6 203.9)">1</text>
<text x="72.3" y="243.6">12</text>
<text x="93.3" y="243.6">4</text>
<text x="72.3" y="248.7">10</text>
<text x="93.3" y="248.7">6</text>
<text x="73" y="253.7">7</text>
<text x="93.3" y="253.7">3</text>
<text x="72.3" y="261.4">11</text>
<text x="73" y="258.8">9</text>
<text x="93.3" y="258.8">1</text>
<text x="93.3" y="261.4">2</text>
<text x="93.3" y="263.9">5</text>
<text x="72.3" y="266.4">13</text>
<text x="93.3" y="266.4">8</text>
</g>
<g font-size="1.8" fill="#006464">
<text x="81.8" y="93.6">GND</text>
<text x="77.5" y="107.5">ANT1</text>
<text x="87.8" y="107.5">TX</text>
<text x="77.5" y="112.6">ANT2</text>
<text x="87.5" y="112.6">RX</text>
<text x="77.5" y="117.7">VC1</text>
<text x="86.4" y="117.7">VC2</text>
<text x="77.5" y="122.8">GND</text>
<text x="77.5" y="125.3">GND</text>
<text x="86.1" y="122.8">GND</text>
<text x="86.1" y="125.3">GND</text>
<text x="77.5" y="127.9">GND</text>
<text x="77.5" y="130.4">GND</text>
<text x="87.5" y="130.4">EP</text>
<text x="66.5" y="143.1">GND</text>
<text x="97" y="143.1">GND</text>
<text x="224.8" y="145.6">ANT1</text>
<text x="235.1" y="145.6">TX</text>
<text x="224.8" y="150.7">ANT2</text>
<text x="224.8" y="155.8">VC1</text>
<text x="233.7" y="155.8">VC2</text>
<text x="234.8" y="150.7">RX</text>
<text x="224.8" y="160.9">GND</text>
<text x="233.4" y="160.9">GND</text>
<text x="224.8" y="163.4">GND</text>
<text x="224.8" y="166">GND</text>
<text x="233.4" y="163.4">GND</text>
<text x="224.8" y="168.5">GND</text>
<text x="234.9" y="168.5">EP</text>
<text x="213.9" y="181.2">GND</text>
<text x="244.3" y="181.2">GND</text>
<text x="81.8" y="230.7">GND</text>
<text x="77.5" y="244.7">TX</text>
<text x="85.4" y="244.7">ANT1</text>
<text x="77.5" y="249.8">RX</text>
<text x="85.4" y="249.8">ANT2</text>
<text x="77.5" y="254.9">VC2</text>
<text x="86.4" y="254.9">VC1</text>
<text x="77.5" y="259.9">GND</text>
<text x="77.5" y="262.5">GND</text>
<text x="86.1" y="259.9">GND</text>
<text x="86.1" y="262.5">GND</text>
<text x="77.5" y="267.6">EP</text>
<text x="86.1" y="265">GND</text>
<text x="86.1" y="267.6">GND</text>
<text x="66.5" y="280.3">GND</text>
<text x="97" y="280.3">GND</text>
</g>
<g font-size="1.7" fill="#840000">
<text x="76" y="51" transform="rotate(-90 76 51)">V1</text>
<text x="83.1" y="52.4" transform="rotate(-90 83.1 52.4)">RFC</text>
<text x="93.5" y="51.5" transform="rotate(-90 93.5 51.5)">V2</text>
<text x="78.6" y="63.3" transform="rotate(-90 78.6 63.3)">RF1</text>
<text x="83.6" y="63.4" transform="rotate(-90 83.6 63.4)">GND</text>
<text x="88.7" y="63.3" transform="rotate(-90 88.7 63.3)">RF2</text>
<text x="75.8" y="188.7" transform="rotate(-90 75.8 188.7)">V2</text>
<text x="86.2" y="189.6" transform="rotate(-90 86.2 189.6)">RFC</text>
<text x="93.3" y="188.2" transform="rotate(-90 93.3 188.2)">V1</text>
<text x="80.6" y="200.4" transform="rotate(-90 80.6 200.4)">RF2</text>
<text x="85.7" y="200.6" transform="rotate(-90 85.7 200.6)">GND</text>
<text x="90.8" y="200.4" transform="rotate(-90 90.8 200.4)">RF1</text>
</g>
</svg>
